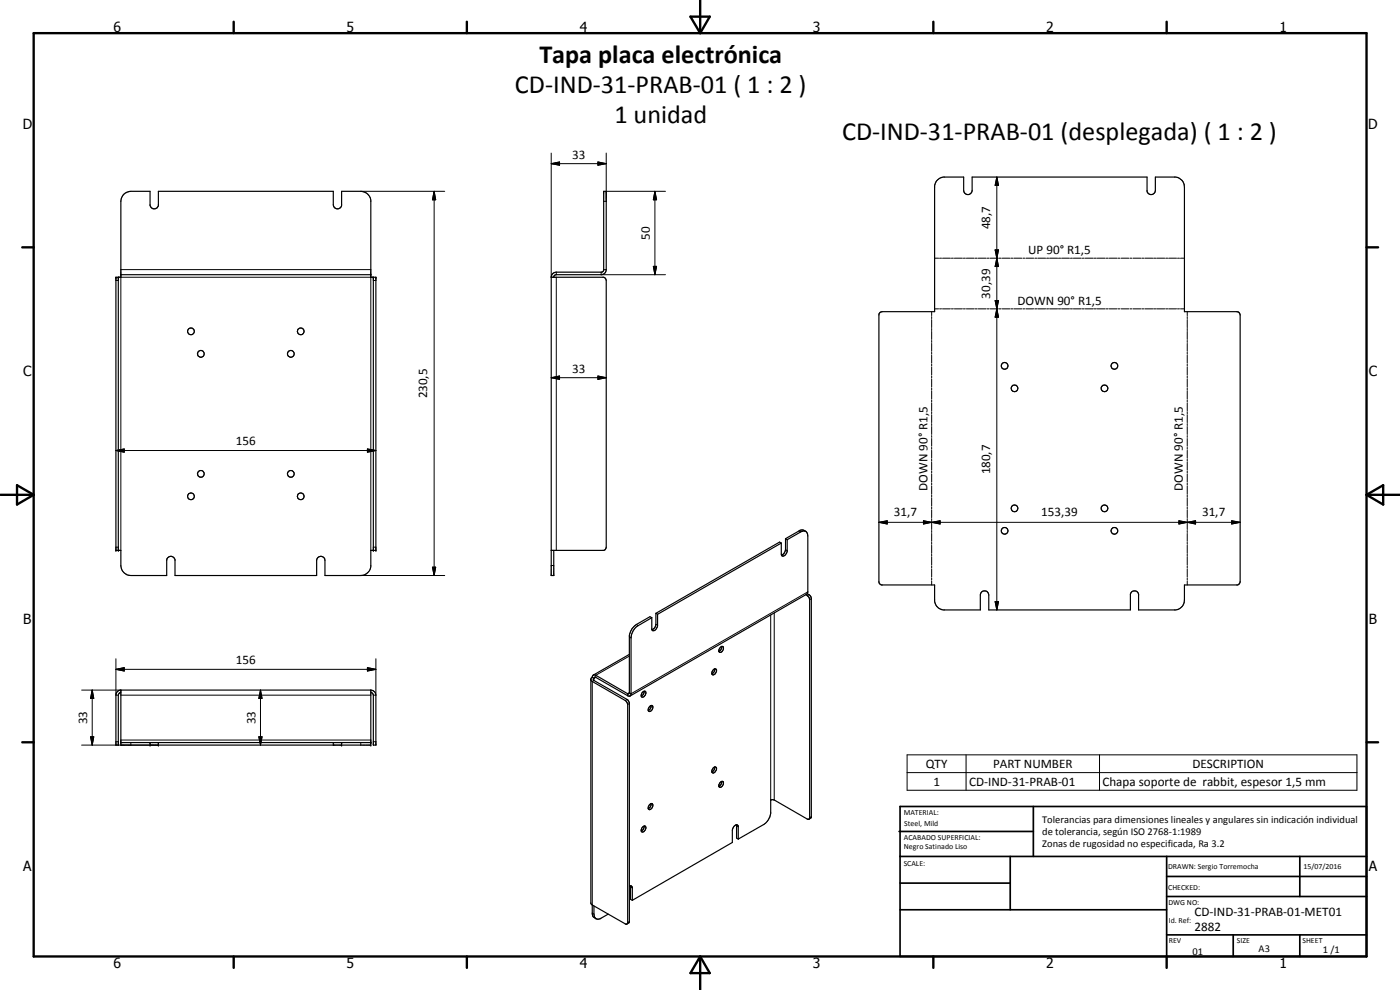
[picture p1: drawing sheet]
<svg xmlns="http://www.w3.org/2000/svg" width="420mm" height="297mm" viewBox="0 0 420 297" stroke-linecap="round" stroke-linejoin="round" font-family="sans-serif">
<g fill="none" stroke="#000" stroke-width=".35">
<path d="M37.2 58.3l1.7-.9h6.1v4.3a1.29 1.29 0 0 0 1.3 1 1.29 1.29 0 0 0 1.2-1v-4.3h52.5v4a1.27 1.27 0 0 0 1.2 1.3 1.27 1.27 0 0 0 1.3-1v-4.3h5.8a3.1 3.1 0 0 1 3 2.6v23.2h1.5v81.9h-1.5v5a3.1 3.1 0 0 1-3 2.6h-10.8v-4.6a1.25 1.25 0 0 0-1.2-1.2 1.25 1.25 0 0 0-1.3 1.2v4.6h-42.5v-4.8a1.27 1.27 0 0 0-1.3-1 1.27 1.27 0 0 0-1.2 1.2v4.6h-10.7a3 3 0 0 1-3-3v-4.6h-1.5v-81.9h1.5v-22.8l.2-1.1zM281.3 54l.7-.5 1.1-.4h6.1v4a1.27 1.27 0 0 0 1.3 1.3 1.27 1.27 0 0 0 1.2-1.3v-4h52.5v4.3a1.27 1.27 0 0 0 1.4 1 1.27 1.27 0 0 0 1.1-1.3v-4h6.2a3 3 0 0 1 2.6 3v37.4h15.7l.6 .2 .4 .8-.1 80.3-.7 .7h-15.9v4.5a2.93 2.93 0 0 1-2.6 3h-11.2v-4.7a1.26 1.26 0 0 0-1.2-1 1.26 1.26 0 0 0-1.3 1v4.7h-42.5v-4.5a1.27 1.27 0 0 0-1.2-1.2 1.27 1.27 0 0 0-1.3 1.2v4.5h-11.1a2.97 2.97 0 0 1-2.6-2.6v-4.9h-15.9l-.8-.7v-80.3l.3-.8 .7-.2h15.7v-37.7l.4-1.2zM35.5 83.2v81.9M36.3 82.4h75M112 83.2v81.9M165.4 83.2h15.8l.5 .4 .2 .6v80.2l-.3 .6-.4 .1h-15.8M165.4 83.2a1.52 1.52 0 0 1 1.6-1.5h13.6l.5-.4 .1-23.9h.7v23.5a1.52 1.52 0 0 1-1.5 1.5h-13.4l-.6 .2-.2 .6M165.4 83.2v89.5h.8v-7.6M241.8 159.4l-1-.4-.7 .1-4.4 2.5M241.8 159.4h-1.2l-4.3 2.5M241.8 159.4l.5 .6 .1 .8v16.8l-.1 .6-53.2 30.6M234.5 162.9l-.5-.3-37.2 21.4"/>
<path d="M234.5 162.9l-37.2 21.4M235.7 161.6v3.3a1.83 1.83 0 0 1-1.2 1.6M235.7 161.6l.6 .3M236.3 161.9v3.5a1.36 1.36 0 0 1-1.7 1.4l-.1-3.9M241.8 178.4l.9 .8 .3 .8v65.4l-.3 .4h-.3l-10.6-5.9-.5 .1-.1 4.4a4.7 4.7 0 0 1-2 3l-7.6 4.4M242.3 178.1l.8 .6 .4 .8v65.7l-.7 .6M188.9 196.3l-10.9 6.3M195.6 185.3l-.5-.3-4.1 2.4a5.1 5.1 0 0 0-2.1 3.4l-.1 17.3-.4 .1-9.6-5.6h-.8M195.6 185.3l-4.1 2.4a4.6 4.6 0 0 0-2.1 3.7v17l-.3 .4M196.8 184v3.3a1.74 1.74 0 0 1-1.1 1.6M196.8 184l.5 .3M197.3 184.3v3.5a1.12 1.12 0 0 1-.4 1.2 1.12 1.12 0 0 1-1.2 0l-.1-3.7"/>
<path d="M216.2 194.2l.3-.2a.71 .71 0 0 1 .7 .5 .71 .71 0 0 1-.4 .8 .61 .61 0 0 1-.5 .4 .61 .61 0 0 1-.6-.2zM216.6 194a1.44 1.44 0 0 1-.9 1.5M36.3 207.1l-1.1 .4-.4 1.1v15h.7v-15l.3-.6 .5-.2M36.3 207.1v16.5h75v-16.5M36.3 207.1h75M111.3 207.1a1.6 1.6 0 0 1 1.5 1.5v15h-.8v-15l-.3-.7-.4-.1M177.3 204l.4 .5 10.1 5.8 .6 1.1-.1 65.7-.5 .2-10.1-5.8M177.7 203.2l-.4 .5v67.4l.4 .4M177.7 203.2l.6 .3M178 202.6l-.3 .6M178.3 203.5l-.2 .6 10.1 5.7 .7 1.1v65.7l-.8 .6M178.3 203.5l.1-.3h.4l9.6 5.5 .7 .1"/>
<path d="M192.9 207.6l.6-.2a1.02 1.02 0 0 1 .1 1.2 1.02 1.02 0 0 1-1.1 .4l-.1-.6zM193.3 207.4a1.26 1.26 0 0 1-.9 1.4M195 212l.5-.3a.9 .9 0 0 1 .5 .9 .9 .9 0 0 1-.7 .8l-.5 .1-.3-.5zM195.4 211.7a1.49 1.49 0 0 1-.8 1.4M214.1 201l.5-.3a.93 .93 0 0 1 .4 .9 .93 .93 0 0 1-.6 .8l-.3 .1a.7 .7 0 0 1-.6-.6 .7 .7 0 0 1 .4-.7zM214.5 200.7a1.5 1.5 0 0 1-.9 1.5M36.3 222.8h75M45 222.8v.8M47.5 222.8v.8M100 222.8v.8M102.5 222.8v.8M214.1 230.4l.5-.3a.68 .68 0 0 1 .6 .6 .68 .68 0 0 1-.5 .7l-.5 .5-.5-.1v-.8z"/>
<path d="M214.5 230.1l-.1 .8-.8 .7M216.2 234.7l.5-.3a.7 .7 0 0 1 .5 .7 .7 .7 0 0 1-.4 .7 .6 .6 0 0 1-.5 .4 .6 .6 0 0 1-.6-.3v-.4zM216.6 234.4a1.34 1.34 0 0 1-.9 1.5M193.2 247.9l-.6 .6-.2 .8M193.2 247.9l.2-.1a.97 .97 0 0 1 .4 1 .97 .97 0 0 1-.7 .8h-.5l-.2-.3M193.3 247.9a1.35 1.35 0 0 1-.9 1.4M195 241.4l.7-.3a1.1 1.1 0 0 1 .1 1.2 1.1 1.1 0 0 1-1.1 .6l-.2-.5zM195.4 241.1a1.5 1.5 0 0 1-.8 1.5M221 247.5l.1 4 .5 .3M221.6 251.8v-3.9a.68 .68 0 0 0-.7-.5 .68 .68 0 0 0-.7 .6l-.4 1.1v3.7l-30 17.3M177.7 271.5l.2 3.3 1 .9M178.3 271.8v3.1l.6 .8"/>
<path d="M182.5 274.3l-2.4 1.4h-1.2M188.9 265.9h.6l.3 .3v3.9M189.2 265.8v4l.6 .3"/>
<circle cx="57.3" cy="99.4" r="1"/>
<circle cx="90.2" cy="99.4" r="1"/>
<circle cx="60.3" cy="106.2" r="1"/>
<circle cx="87.3" cy="106.2" r="1.02"/>
<circle cx="301.5" cy="109.8" r="1.01"/>
<circle cx="304.5" cy="116.5" r="1"/>
<circle cx="331.5" cy="116.5" r="1"/>
<circle cx="334.5" cy="109.8" r=".99"/>
<circle cx="57.3" cy="148.9" r="1"/>
<circle cx="60.3" cy="142.2" r="1"/>
<circle cx="87.3" cy="142.2" r="1.01"/>
<circle cx="90.2" cy="148.9" r="1.01"/>
<circle cx="301.5" cy="159.3" r="1"/>
<circle cx="304.5" cy="152.5" r="1.01"/>
<circle cx="331.5" cy="152.5" r="1.01"/>
<circle cx="334.4" cy="159.3" r="1.01"/>
</g>
<g fill="#000">
<circle cx="34.8" cy="83.2" r=".18"/>
<circle cx="35.5" cy="83.2" r=".18"/>
<circle cx="112" cy="83.2" r=".18"/>
<circle cx="112.8" cy="83.2" r=".18"/>
<circle cx="34.8" cy="165.1" r=".18"/>
<circle cx="35.5" cy="165.1" r=".18"/>
<circle cx="112" cy="165.1" r=".18"/>
<circle cx="112.8" cy="165.1" r=".18"/>
<circle cx="36.3" cy="222.8" r=".18"/>
<circle cx="45" cy="223.6" r=".18"/>
<circle cx="45" cy="222.8" r=".18"/>
<circle cx="47.5" cy="223.6" r=".18"/>
<circle cx="47.5" cy="222.8" r=".18"/>
<circle cx="102.5" cy="222.8" r=".18"/>
<circle cx="102.5" cy="223.6" r=".18"/>
<circle cx="111.3" cy="222.8" r=".18"/>
<circle cx="111.3" cy="223.6" r=".18"/>
</g>
<g fill="none" stroke="#000" stroke-width=".3">
<path d="M108.3 57.4h25.2M130.3 57.4l.5 2.5h-1zM130.3 57.4v115.3M165.4 49.1l2.5-.5v1zM165.4 49.1h16.5M165.4 45.9v37.3M179.4 48.6l2.5 .5-2.5 .5zM181.9 45.9v14.5h-.7M181.9 57.4h17.8M196.5 57.4l.6 2.5h-1zM196.5 57.4v25M299.2 53.1l.5 2.5h-1z"/>
<path d="M299.2 53.1v129.9M196.1 79.9h1l-.6 2.5zM280.5 77.5h1.2M282 77.5h.6M282.9 77.5h2.3M285.5 77.5h.6M286.4 77.5h2.4M289.1 77.5h.6M290 77.5h2.4M292.7 77.5h.6M293.6 77.5h2.3M296.2 77.5h.6"/>
<path d="M297.1 77.5h2.4M298.7 75h1l-.5 2.5zM298.7 75l1 5h-1l1-5zM299.2 77.5l.5 2.5h-1zM299.8 77.5h.6M300.7 77.5h2.4M303.4 77.5h.6M304.3 77.5h2.4M307 77.5h.5M307.9 77.5h2.3M310.5 77.5h.6M311.4 77.5h2.4"/>
<path d="M314.1 77.5h.6M315 77.5h2.4M317.7 77.5h.6M318.6 77.5h2.4M321.3 77.5h.5M322.1 77.5h2.4M324.8 77.5h.6M325.7 77.5h2.4M328.4 77.5h.6M329.3 77.5h2.4M332 77.5h.6M332.9 77.5h2.3"/>
<path d="M335.5 77.5h.6M336.5 77.5h2.3M339.1 77.5h.6M340 77.5h2.4M342.7 77.5h.6M343.6 77.5h2.4M346.2 77.5h.7M347.1 77.5h2.4M349.8 77.5h.6M350.7 77.5h2.4M353.4 77.5h.6M354.3 77.5h1.2"/>
<path d="M34.8 84.2h.7M36.3 80.9h75M112 84.2h.8M167 81.7v.7M167 83.2v81.9M180.4 81.7v.7h19.3M181.2 80.9h.7M279.6 93.5v1.2M279.6 95v.6M279.6 95.9v2.4M279.6 98.6v.6M279.6 99.4v2.5"/>
<path d="M280.5 92.7h1.2M282 92.7h.6M282.9 92.7h2.3M285.5 92.7h.6M286.4 92.7h2.4M289.1 92.7h.6M290 92.7h2.4M292.7 92.7h.6M293.6 92.7h2.3M296.2 92.7h.6M297.1 92.7h2.4M298.7 90.2h1l-.5 2.5z"/>
<path d="M298.7 90.2l1 5h-1l1-5zM299.2 92.7l.5 2.5h-1zM299.8 92.7h.6M300.7 92.7h2.4M303.4 92.7h.6M304.3 92.7h2.4M307 92.7h.5M307.9 92.7h2.3M310.5 92.7h.6M311.4 92.7h2.4M314.1 92.7h.6M315 92.7h2.4"/>
<path d="M317.7 92.7h.6M318.6 92.7h2.4M321.3 92.7h.5M322.1 92.7h2.4M324.8 92.7h.6M325.7 92.7h2.4M328.4 92.7h.6M329.3 92.7h2.4M332 92.7h.6M332.9 92.7h2.3M335.5 92.7h.6M336.5 92.7h2.3"/>
<path d="M339.1 92.7h.6M340 92.7h2.4M342.7 92.7h.6M343.6 92.7h2.4M346.2 92.7h.7M347.1 92.7h2.4M349.8 92.7h.6M350.7 92.7h2.4M353.4 92.7h.6M354.3 92.7h1.2M356.3 93.5v1.2M356.3 95v.6"/>
<path d="M356.3 95.9v2.4M356.3 98.6v.6M356.3 99.4v2.5M165.4 113.3l2.5-.5v1zM165.4 113.3h16.5M179.4 112.8l2.5 .5-2.5 .5zM279.6 102.2v.5M279.6 103v2.4M279.6 105.7v.6M279.6 106.6v2.4M279.6 109.3v.6M279.6 110.2v2.3"/>
<path d="M279.6 112.8v.6M279.6 113.7v2.4M279.6 116.4v.6M279.6 117.3v2.4M279.6 120v.6M356.3 102.2v.5M356.3 103v2.4M356.3 105.7v.6M356.3 106.6v2.4M356.3 109.3v.6M356.3 110.2v2.3M356.3 112.8v.6"/>
<path d="M356.3 113.7v2.4M356.3 116.4v.6M356.3 117.3v2.4M356.3 120v.6M34.8 135.2l2.5-.5v1zM34.8 135.2h78M110.3 134.7l2.5 .5-2.5 .5zM279.6 120.9v2.3M279.6 123.5v.6M279.6 124.4v2.4M279.6 127.1v.6M279.6 128v2.3"/>
<path d="M279.6 130.7v.5M279.6 131.6v2.3M279.6 134.2v.6M279.6 135.1v2.4M279.6 137.8v.6M279.6 138.7v2.4M356.3 120.9v2.3M356.3 123.5v.6M356.3 124.4v2.4M356.3 127.1v.6M356.3 128v2.3M356.3 130.7v.5"/>
<path d="M356.3 131.6v2.3M356.3 134.2v.6M356.3 135.1v2.4M356.3 137.8v.6M356.3 138.7v2.4M239.8 159.3l.5 .3M263.8 156.7l2.5-.4v.9zM263.8 156.7h108.4M277.1 156.3l2.5 .4-2.5 .5zM279.6 156.7l2.5-.4v.9zM279.6 141.4v.5M279.6 142.2v2.4"/>
<path d="M279.6 144.9v.6M279.6 145.8v2.4M279.6 148.5v.6M279.6 149.4v2.4M279.6 152.1v.6M279.6 153v2.3M279.6 155.6v.6M279.6 156.5v2.4M279.6 159.2v.6M353.8 156.3l2.5 .4-2.5 .5zM356.3 156.7l2.5-.4v.9zM356.3 141.4v.5"/>
<path d="M356.3 142.2v2.4M356.3 144.9v.6M356.3 145.8v2.4M356.3 148.5v.6M356.3 149.4v2.4M356.3 152.1v.6M356.3 153v2.3M356.3 155.6v.6M356.3 156.5v2.4M356.3 159.2v.6M369.6 156.3l2.6 .4-2.6 .5zM34.8 164.2h.7"/>
<path d="M36.3 165.1v-81.9h75v81.9M108.3 172.7h25.2M112 164.2h.8M129.8 170.2h1l-.5 2.5zM165.4 169.7h.8M235.7 164.9l.6 .3M242.4 177.6l-53 30.6-.5-.4-.5 .4v.5M242.8 178.4l-.5 .3M243.5 179.6l-.5 .4M279.6 160.1v2.3M279.6 162.7v.6M279.6 163.6v2.4"/>
<path d="M279.6 166.3v.6M279.6 167.2v2.4M279.6 169.9v.6M279.6 170.8v2.3M279.6 173.4v.6M279.6 174.3v1.2M356.3 160.1v2.3M356.3 162.7v.6M356.3 163.6v2.4M356.3 166.3v.6M356.3 167.2v2.4M356.3 169.9v.6"/>
<path d="M356.3 170.8v2.3M356.3 173.4v.6M356.3 174.3v1.2M34.8 197.7v10.9h.7M112.8 197.7v10.9h-.8M188.9 196.8l-10.1 5.8v.6l-.5 .3v.7l-.6 .3v67M188.9 191.1l.5 .3M191 187.4l.5 .3M196.8 187.3l.5 .3M231.3 184.5v55.5M232.4 183.9v56.1M298.7 180.5h1l-.5 2.5z"/>
<path d="M24.5 207.1h11.8M27.7 207.1l.4 2.4h-.9zM27.7 207.1v16.5M34.8 200.8l2.5-.5v1zM34.8 200.8h78M36.3 208.6h75M78.2 207.1l.4 2.4h-.9zM78.2 207.1v16.5M110.3 200.3l2.5 .5-2.5 .5zM188.2 209.8l-.5 .4M188.9 211.1l-.5 .3M24.5 223.6h23"/>
<path d="M27.2 221.1h.9l-.4 2.5zM34.8 222.5h.7M36.3 222h75M39.3 222.8v.8M77.7 221.1h.9l-.4 2.5zM108.3 222.8v.8M112 222.5h.8M272.2 226.5h135v10.6h-135zM272.2 231.8h135M289.9 226.5v10.6M330 226.5v10.6M221.1 247.8l.5 .3"/>
<path d="M243.5 245l-.5 .4M177.7 274l.6 .3M188.9 276.5l-.5 .3M189.2 266.1l.6 .3"/>
</g>
<g fill="none" stroke="#000" stroke-width=".71">
<path d="M10.1 9.9h400v277.1h-400zM70.1 6.5v3.4M140.1 6.5v3.4M207.2 5h5.8l-2.9 4.9zM210.1 0v9.9M280.1 6.5v3.4M350.1 6.5v3.4M6.7 74.2h3.4M410.1 74.2h3.5M.1 148.5h10M5.1 145.6l5 2.9-5 2.9zM410.1 148.5h10"/>
<path d="M410.1 148.5l5-2.9v5.8zM6.7 222.7h3.4M410.1 222.7h3.5M70.1 287v3.4M140.1 287v3.4M210.1 287v10M210.1 287l2.9 5h-5.8zM280.1 287v3.4M350.1 287v3.4"/>
</g>
<g fill="none" stroke="#000" stroke-width=".51">
<path d="M269.8 249.5h40.3M270.1 242h140v45h-140zM270.1 257h140M303.2 257v16M310.1 242v15M350.1 257v30M390.1 257v12M270.1 265h33.1M270.1 273h80M350.1 269h60M350.1 263h60M350.1 280.5h60"/>
<path d="M370.1 280.5v6.5M390.1 280.5v6.5"/>
</g>
<g fill="#000">
<path d="M130.3 57.4l.5 2.5h-1zM165.4 49.1l2.5-.5v1zM179.4 48.6l2.5 .5-2.5 .5zM196.5 57.4l.6 2.5h-1zM299.2 53.1l.5 2.5h-1zM196.1 79.9h1l-.6 2.5zM298.7 75h1l-.5 2.5zM299.2 77.5l.5 2.5h-1zM298.7 90.2h1l-.5 2.5zM299.2 92.7l.5 2.5h-1zM165.4 113.3l2.5-.5v1zM179.4 112.8l2.5 .5-2.5 .5z"/>
<path d="M34.8 135.2l2.5-.5v1zM110.3 134.7l2.5 .5-2.5 .5zM263.8 156.7l2.5-.4v.9zM277.1 156.3l2.5 .4-2.5 .5zM279.6 156.7l2.5-.4v.9zM353.8 156.3l2.5 .4-2.5 .5zM356.3 156.7l2.5-.4v.9zM369.6 156.3l2.6 .4-2.6 .5zM129.8 170.2h1l-.5 2.5zM298.7 180.5h1l-.5 2.5zM27.7 207.1l.4 2.4h-.9zM34.8 200.8l2.5-.5v1z"/>
<path d="M78.2 207.1l.4 2.4h-.9zM110.3 200.3l2.5 .5-2.5 .5zM27.2 221.1h.9l-.4 2.5zM77.7 221.1h.9l-.4 2.5z"/>
</g>
<g font-size="7.9">
<text x="161.9" y="18.8">Tapa placa electrónica</text>
<text x="154.5" y="27.8">CD-IND-31-PRAB-01 ( 1 : 2 )</text>
<text x="184.4" y="36.8">1 unidad</text>
<text x="252.7" y="42">CD-IND-31-PRAB-01 (desplegada) ( 1 : 2 )</text>
</g>
<g font-size="4.2">
<text x="34" y="9.6">6</text>
<text x="104" y="9.6">5</text>
<text x="174" y="9.6">4</text>
<text x="244" y="9.6">3</text>
<text x="314" y="9.6">2</text>
<text x="384" y="9.6">1</text>
<text x="6.8" y="38.7">D</text>
<text x="410.6" y="38.7">D</text>
<text x="7" y="112.9">C</text>
<text x="410.8" y="112.9">C</text>
<text x="7" y="187.1">B</text>
<text x="410.8" y="187.1">B</text>
<text x="7" y="261.4">A</text>
<text x="410.8" y="261.4">A</text>
<text x="34" y="290.4">6</text>
<text x="104" y="290.4">5</text>
<text x="174" y="290.4">4</text>
<text x="244" y="290.4">3</text>
<text x="314" y="290.4">2</text>
<text x="384" y="290.4">1</text>
</g>
<g font-size="3.9">
<text x="171.7" y="47.6">33</text>
<text x="195" y="71.9" transform="rotate(-90 195 71.9)">50</text>
<text x="297.1" y="68.8" transform="rotate(-90 297.1 68.8)">48,7</text>
<text x="308.6" y="76.2">UP 90° R1,5</text>
<text x="297.1" y="89.6" transform="rotate(-90 297.1 89.6)">30,39</text>
<text x="305.3" y="91.4">DOWN 90° R1,5</text>
<text x="171.7" y="111.8">33</text>
<text x="128.2" y="119.5" transform="rotate(-90 128.2 119.5)">230,5</text>
<text x="70.8" y="133.6">156</text>
<text x="297.1" y="142.4" transform="rotate(-90 297.1 142.4)">180,7</text>
<text x="278.3" y="147.2" transform="rotate(-90 278.3 147.2)">DOWN 90° R1,5</text>
<text x="355" y="147.2" transform="rotate(-90 355 147.2)">DOWN 90° R1,5</text>
<text x="268.2" y="154.7">31,7</text>
<text x="312.5" y="154.7">153,39</text>
<text x="360.8" y="154.7">31,7</text>
<text x="70.8" y="199.3">156</text>
<text x="26.2" y="217.3" transform="rotate(-90 26.2 217.3)">33</text>
<text x="76.7" y="217.3" transform="rotate(-90 76.7 217.3)">33</text>
<text x="277.9" y="230.4">QTY</text>
<text x="298" y="230.4">PART NUMBER</text>
<text x="357.9" y="230.4">DESCRIPTION</text>
<text x="280.1" y="235.7">1</text>
<text x="290.8" y="235.7">CD-IND-31-PRAB-01</text>
<text x="330.9" y="235.8">Chapa soporte de rabbit, espesor 1,5 mm</text>
<text x="358.5" y="275">CD-IND-31-PRAB-01-MET01</text>
<text x="358.5" y="279.4">2882</text>
</g>
<g font-size="3.1">
<text x="312.7" y="246.8">Tolerancias para dimensiones lineales y angulares sin indicación individual</text>
<text x="312.7" y="250.4">de tolerancia, según ISO 2768-1:1989</text>
<text x="312.7" y="254">Zonas de rugosidad no especificada, Ra 3.2</text>
<text x="357.9" y="286.4">01</text>
<text x="377.7" y="285.6">A3</text>
<text x="397" y="285.9">1 /1</text>
</g>
<g font-size="2.4">
<text x="271.2" y="244.4">MATERIAL:</text>
<text x="271.3" y="252">ACABADO SUPERFICIAL:</text>
<text x="271.4" y="247.9">Steel, Mild</text>
<text x="271.3" y="254.6">Negro Satinado Liso</text>
<text x="271.2" y="259.7">SCALE:</text>
<text x="350.6" y="260.8">DRAWN: Sergio Torremocha</text>
<text x="391.2" y="260.6">15/07/2016</text>
<text x="350.6" y="267">CHECKED:</text>
<text x="350.6" y="271.4">DWG NO:</text>
<text x="350.8" y="276.9">Id. Ref:</text>
<text x="350.8" y="282.8">REV</text>
<text x="371.2" y="282.9">SIZE</text>
<text x="390.9" y="282.9">SHEET</text>
</g>
</svg>
